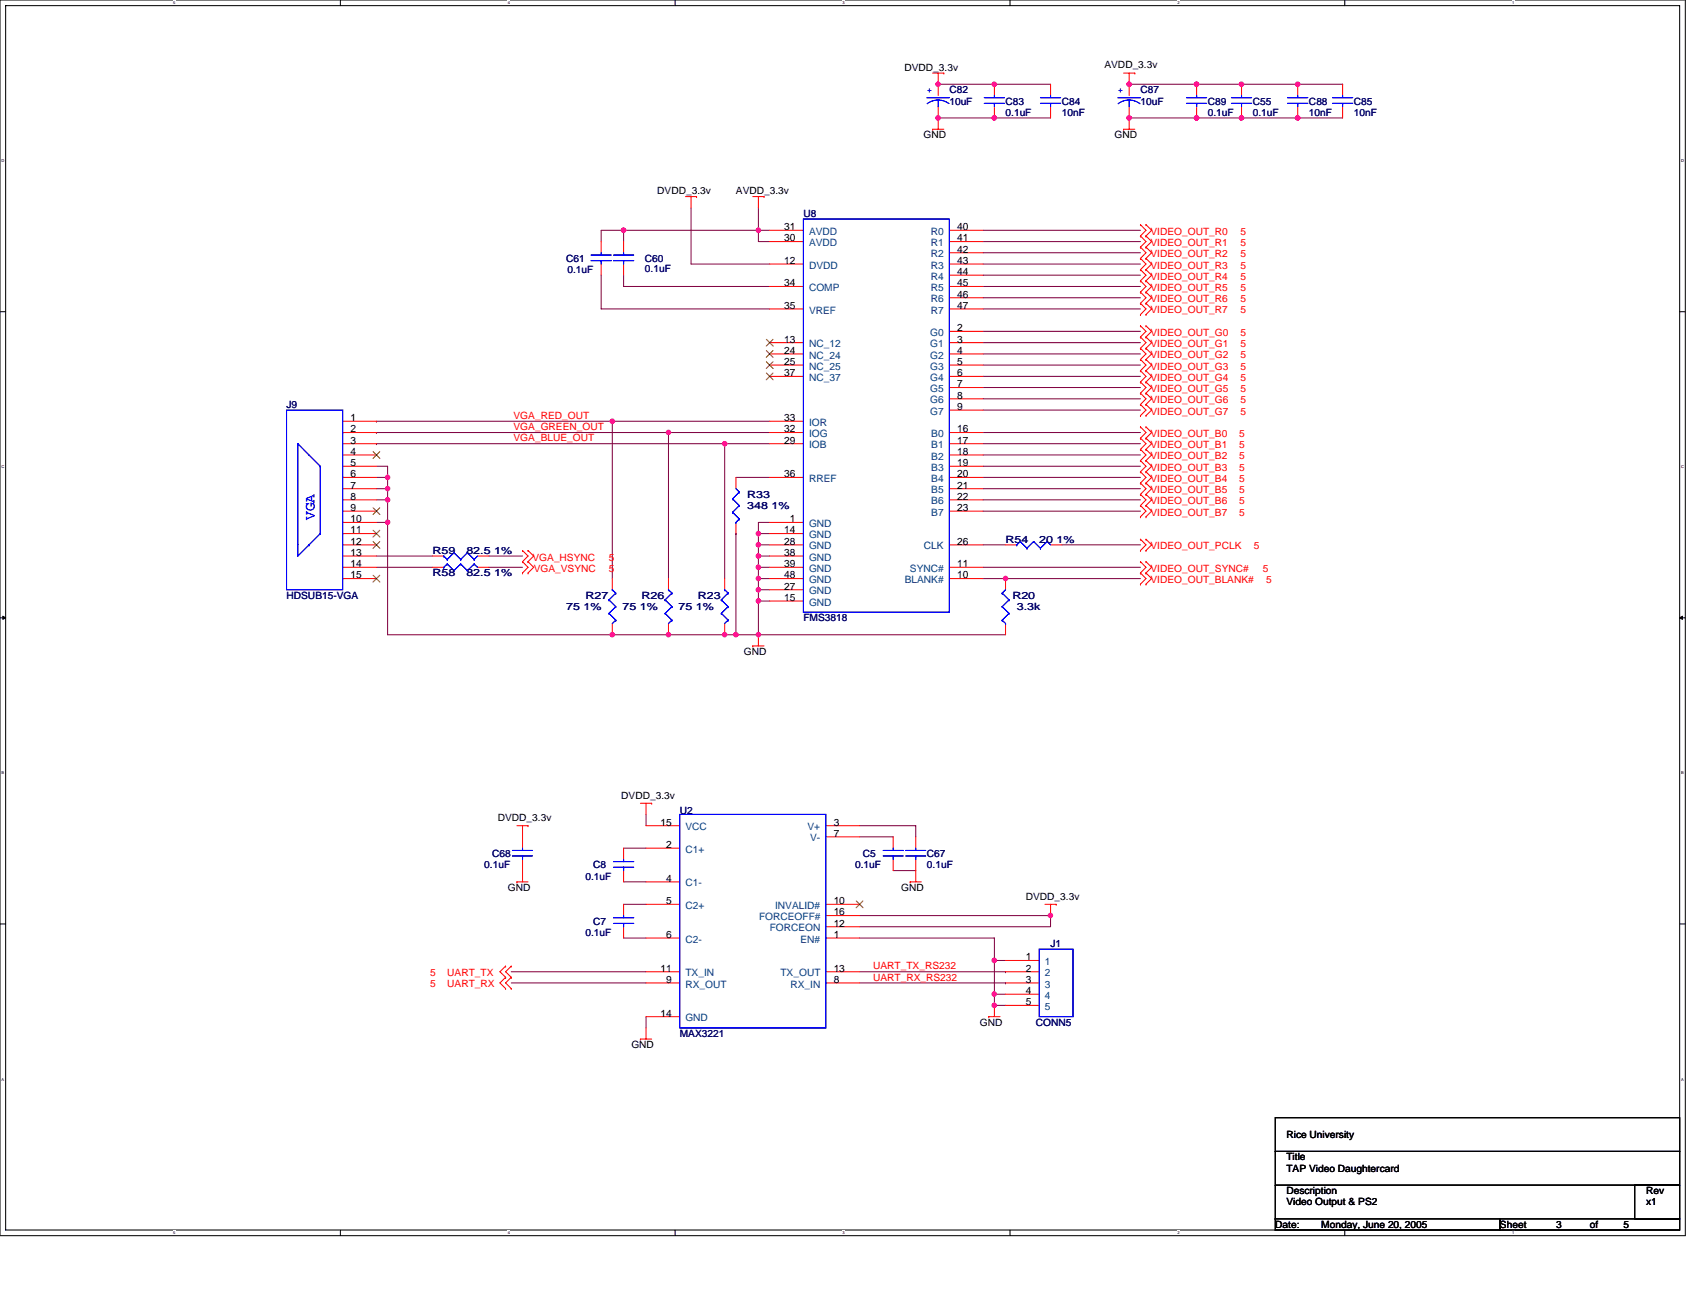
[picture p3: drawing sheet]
<svg xmlns="http://www.w3.org/2000/svg" width="279mm" height="216mm" viewBox="0 0 279 216" stroke-linecap="round" stroke-linejoin="round" font-family="sans-serif">
<path d="M0 0h278.1v204h-278.1zM.9 .9h276.3v202.1h-276.3z" fill="none" stroke="#000" stroke-width=".17"/>
<g fill="#fff">
<path d="M28.6 .1h.3v.7h-.3z"/>
<path d="M28.6 203.1h.3v.8h-.3z"/>
</g>
<path d="M56.2 0v.9M56.2 203v1" fill="none" stroke="#000" stroke-width=".17"/>
<g fill="#fff">
<path d="M83.8 .1h.4v.7h-.4z"/>
<path d="M83.8 203.1h.4v.8h-.4z"/>
</g>
<path d="M111.4 0v.9M111.4 203v1" fill="none" stroke="#000" stroke-width=".17"/>
<g fill="#fff">
<path d="M139 .1h.4v.7h-.4z"/>
<path d="M139 203.1h.4v.8h-.4z"/>
</g>
<path d="M166.7 0v.9M166.7 203v1" fill="none" stroke="#000" stroke-width=".17"/>
<g fill="#fff">
<path d="M194.3 .1h.4v.7h-.4z"/>
<path d="M194.3 203.1h.4v.8h-.4z"/>
</g>
<path d="M221.9 0v.9M221.9 203v1" fill="none" stroke="#000" stroke-width=".17"/>
<g fill="#fff">
<path d="M249.6 .1h.3v.7h-.3z"/>
<path d="M249.6 203.1h.3v.8h-.3z"/>
<path d="M.2 26.2h.5v.7h-.5z"/>
<path d="M277.4 26.2h.5v.7h-.5z"/>
<path d="M.2 76.7h.5v.7h-.5z"/>
<path d="M277.4 76.7h.5v.7h-.5z"/>
</g>
<path d="M0 51.5h.9M277.2 51.5h.9" fill="none" stroke="#000" stroke-width=".17"/>
<g fill="#fff">
<path d="M.2 127.2h.5v.8h-.5z"/>
<path d="M277.4 127.2h.5v.8h-.5z"/>
</g>
<path d="M0 102h.9M277.2 102h.9" fill="none" stroke="#000" stroke-width=".17"/>
<path d="M.5 101.7l.4 .3-.4 .2zM277.2 102l.5-.3v.5z" fill="#000" stroke="#000" stroke-width=".17"/>
<g fill="#fff">
<path d="M.2 177.8h.4v.7h-.4z"/>
<path d="M277.4 177.8h.4v.7h-.4z"/>
</g>
<path d="M0 152.5h.9M277.2 152.5h.9M210.5 184.5h66.7v5.6h-66.7zM210.5 190.1h66.7v5.5h-66.7zM210.5 195.6v5.6M269.8 195.6h7.4v5.6h-7.4zM210.5 201.2h37v1.8h-37zM210.5 201.2h.1M247.5 201.2h29.7v1.8h-29.7z" fill="none" stroke="#000" stroke-width=".17"/>
<g fill="none" stroke="#800040" stroke-width=".17">
<path d="M154.8 19.5h.1M154.8 13.9h18.6M154.8 19.5h18.6M164.1 13.9h.1M164.1 19.5h.1M186.4 13.9h.1M186.4 19.5h.1M186.4 13.9h35.2M186.4 19.5h35.2M197.5 19.5h.1M197.5 13.9h.1M204.9 19.5h.1"/>
<path d="M204.9 13.9h.1M214.2 19.5h.1M221.6 13.9h.1M102.9 38h-3.7v1.9M102.9 38v1.9M102.9 38h.1M102.9 38h22.3M114 34.3v9.3h13M125.2 38v1.9h1.8M125.2 38h.1M125.2 34.3v3.7h1.8M162.2 38h26"/>
<path d="M162.2 39.9h26M99.2 45.4v5.6h27.8M102.9 45.4v1.9h24.1M162.2 54.7h26M162.2 58.4h26M162.2 56.6h26M162.2 41.7h26M162.2 43.6h26M162.2 47.3h26M162.2 49.1h26M162.2 45.4h26M162.2 51h26"/>
<path d="M62.1 73.2h.1M62.1 69.5h.1M62.1 71.4h.1M62.1 77h1.9v1.8M62.1 78.8h1.9M62.1 71.4h64.9M62.1 73.2h57.5M62.1 69.5h38.9M64 78.8v26h37M64 78.8h.1M101 69.5h26M101 69.5h.1"/>
<path d="M101 69.5v26M110.3 71.4h.1M110.3 71.4v24.1M119.6 73.2h7.4M119.6 73.2v22.3M121.5 78.8h5.5M162.2 75.1h26M162.2 71.4h26M162.2 73.2h26M162.2 77h26M162.2 78.8h26M162.2 60.3h26"/>
<path d="M162.2 64h26M162.2 65.8h26M162.2 62.1h26M162.2 67.7h26M62.1 91.8h9.3M62.1 93.6h9.3M62.1 80.7h1.9M62.1 82.5h1.9M62.1 86.2h1.9M64 80.7h.1M64 86.2h.1M64 82.5h.1"/>
<path d="M80.7 91.8h5.5M80.7 93.6h5.5M121.5 88.1h.1M121.5 88.1v16.7M125.2 88.1h1.8M125.2 89.9h1.8M125.2 89.9h.1M125.2 91.8h.1M125.2 93.6h.1M125.2 93.6h1.8M125.2 95.5h.1M125.2 97.3h.1"/>
<path d="M125.2 97.3h1.8M125.2 99.2h.1M125.2 99.2v5.6M125.2 95.5v1.8M125.2 88.1h.1M125.2 91.8v1.8M125.2 88.1v3.7M125.2 93.6v1.9M125.2 97.3v1.9M125.2 91.8h1.8M125.2 95.5h1.8M125.2 99.2h1.8"/>
<path d="M127 86.2h-1.8v1.9M162.2 93.6h26M162.2 89.9h3.7M162.2 82.5h26M162.2 80.7h26M162.2 84.4h26M162.2 95.5h3.7M165.9 95.5h.1M165.9 95.5h22.3M175.2 89.9h13M101 104.8h20.5M101 104.8h.1"/>
<path d="M110.3 104.8h.1M121.5 104.8h3.7M125.2 104.8h.1M125.2 104.8h40.7M102.9 140h3.7M106.6 134.4v1.9M141.9 136.3h9.2v1.8M141.9 138.1h5.5M102.9 145.6h3.7M102.9 149.3h3.7M102.9 154.8h3.7M141.9 151.1h31.5"/>
<path d="M141.9 154.8h22.2v3.7M147.4 143.7h3.7M164.1 158.5h1.8M164.1 158.5h.1M164.1 158.5v5.6M173.4 151.1v1.9h-31.5M173.4 151.1h.1M84.4 160.4h22.2M84.4 162.2h22.2M106.6 167.8v1.9M141.9 160.4h24M141.9 162.2h24"/>
<path d="M164.1 164.1v1.8M164.1 164.1h.1M164.1 165.9h.1M164.1 164.1h1.8M164.1 165.9h1.8M165.9 160.4h.1M165.9 162.2h.1"/>
</g>
<g fill="#f0f" stroke="#f0f" stroke-width=".17">
<circle cx="125.2" cy="38" r=".37"/>
<circle cx="125.2" cy="89.9" r=".36"/>
<circle cx="125.2" cy="91.8" r=".36"/>
<circle cx="125.2" cy="93.6" r=".37"/>
<circle cx="125.2" cy="95.5" r=".36"/>
<circle cx="125.2" cy="97.3" r=".36"/>
<circle cx="125.2" cy="99.2" r=".36"/>
<circle cx="125.2" cy="104.8" r=".36"/>
<circle cx="165.9" cy="95.5" r=".36"/>
<circle cx="121.4" cy="104.8" r=".37"/>
<circle cx="102.9" cy="38" r=".38"/>
<circle cx="125.2" cy="88.1" r=".36"/>
<circle cx="110.3" cy="71.4" r=".36"/>
<circle cx="101" cy="69.5" r=".36"/>
<circle cx="101" cy="104.8" r=".36"/>
<circle cx="197.5" cy="13.9" r=".36"/>
<circle cx="186.3" cy="13.9" r=".37"/>
<circle cx="197.5" cy="19.5" r=".37"/>
<circle cx="186.3" cy="19.5" r=".38"/>
<circle cx="214.1" cy="19.5" r=".38"/>
<circle cx="204.9" cy="19.5" r=".38"/>
<circle cx="214.2" cy="13.9" r=".37"/>
<circle cx="204.9" cy="13.9" r=".37"/>
<circle cx="119.6" cy="73.2" r=".36"/>
<circle cx="119.6" cy="104.8" r=".36"/>
<circle cx="110.3" cy="104.8" r=".36"/>
<circle cx="64" cy="78.8" r=".36"/>
<circle cx="64" cy="80.6" r=".36"/>
<circle cx="64" cy="86.2" r=".36"/>
<circle cx="64" cy="82.5" r=".36"/>
<circle cx="164.1" cy="164.1" r=".36"/>
<circle cx="164.1" cy="158.5" r=".37"/>
<circle cx="173.4" cy="151.1" r=".36"/>
<circle cx="164.1" cy="165.9" r=".36"/>
<circle cx="164.1" cy="13.9" r=".36"/>
<circle cx="164.1" cy="19.5" r=".37"/>
<circle cx="154.8" cy="13.9" r=".36"/>
<circle cx="154.8" cy="19.5" r=".37"/>
</g>
<g fill="none" stroke="#f00" stroke-width=".17">
<path d="M153.9 12.1h1.9M154.8 12.1v3.7M154.8 17.6v3.7M155.8 12.1h.1M164.1 13.9v1.9M164.1 17.6v1.9M173.4 13.9v1.9M173.4 17.6v1.9M185.4 12.1h1.9M186.4 12.1v3.7M186.4 17.6v3.7M187.3 12.1h.1"/>
<path d="M197.5 13.9v1.9M197.5 17.6v1.9M204.9 13.9v1.9M204.9 17.6v1.9M214.2 13.9v1.9M214.2 17.6v1.9M221.6 13.9v1.9M221.6 17.6v1.9M99.2 39.9v1.8M102.9 39.9v1.8M113.1 32.4h1.9M114 32.4v1.9"/>
<path d="M115 32.4h.1M124.2 32.4h1.9M125.2 32.4v1.9M126.1 32.4h.1M127 39.9h5.6M127 38h5.6M153.9 21.3h.1M153.9 21.3h1.9M156.7 39.9h5.5M156.7 38h5.5M185.4 21.3h.1M185.4 21.3h1.9"/>
<path d="M188.2 37.1h.1M188.2 38.9h.1M188.2 37.1l.9 .9-.9 .9M188.2 38.9l.9 1-.9 .9M189.1 37.1h.1M189.1 38.9h.1M189.1 37.1l1 .9-1 .9M189.1 38.9l1 1-1 .9M99.2 43.6v1.8M102.9 43.6v1.8M127 56.6h5.6M127 58.4h5.6"/>
<path d="M127 43.6h5.6M127 47.3h5.6M127 51h5.6M156.7 54.7h5.5M156.7 56.6h5.5M156.7 58.4h5.5M156.7 43.6h5.5M156.7 47.3h5.5M156.7 51h5.5M156.7 41.7h5.5M156.7 45.4h5.5M156.7 49.1h5.5"/>
<path d="M188.2 40.8h.1M188.2 42.7h.1M188.2 44.5h.1M188.2 46.4h.1M188.2 48.2h.1M188.2 50.1h.1M188.2 51.9h.1M188.2 53.8h.1M188.2 55.6h.1M188.2 57.5h.1M188.2 59.3h.1M188.2 40.8l.9 .9-.9 1"/>
<path d="M188.2 42.7l.9 .9-.9 .9M188.2 44.5l.9 .9-.9 1M188.2 46.4l.9 .9-.9 .9M188.2 48.2l.9 .9-.9 1M188.2 50.1l.9 .9-.9 .9M188.2 53.8l.9 .9-.9 .9M188.2 55.6l.9 1-.9 .9M188.2 57.5l.9 .9-.9 .9M188.2 59.3l.9 1-.9 .9M189.1 40.8h.1M189.1 42.7h.1M189.1 44.5h.1"/>
<path d="M189.1 46.4h.1M189.1 48.2h.1M189.1 50.1h.1M189.1 51.9h.1M189.1 53.8h.1M189.1 55.6h.1M189.1 57.5h.1M189.1 59.3h.1M189.1 40.8l1 .9-1 1M189.1 42.7l1 .9-1 .9M189.1 44.5l1 .9-1 1M189.1 46.4l1 .9-1 .9"/>
<path d="M189.1 48.2l1 .9-1 1M189.1 50.1l1 .9-1 .9M189.1 53.8l1 .9-1 .9M189.1 55.6l1 1-1 .9M189.1 57.5l1 .9-1 .9M189.1 59.3l1 1-1 .9M56.6 71.4h5.5M56.6 73.2h5.5M56.6 75.1h5.5M56.6 77h5.5M56.6 78.8h5.5M56.6 69.5h5.5"/>
<path d="M121.5 78.8v1.9M127 60.3h5.6M127 62.1h5.6M127 71.4h5.6M127 73.2h5.6M127 78.8h5.6M127 69.5h5.6M156.7 60.3h5.5M156.7 62.1h5.5M156.7 64h5.5M156.7 65.8h5.5M156.7 67.7h5.5"/>
<path d="M156.7 71.4h5.5M156.7 73.2h5.5M156.7 75.1h5.5M156.7 77h5.5M156.7 78.8h5.5M188.2 61.2h.1M188.2 63.1h.1M188.2 64.9h.1M188.2 66.8h.1M188.2 68.6h.1M188.2 70.5h.1M188.2 72.3h.1"/>
<path d="M188.2 74.2h.1M188.2 76h.1M188.2 77.9h.1M188.2 79.7h.1M188.2 61.2l.9 .9-.9 1M188.2 63.1l.9 .9-.9 .9M188.2 64.9l.9 .9-.9 1M188.2 66.8l.9 .9-.9 .9M188.2 70.5l.9 .9-.9 .9M188.2 72.3l.9 .9-.9 1M188.2 74.2l.9 .9-.9 .9M188.2 76l.9 1-.9 .9"/>
<path d="M188.2 77.9l.9 .9-.9 .9M188.2 79.7l.9 1-.9 .9M189.1 61.2h.1M189.1 63.1h.1M189.1 64.9h.1M189.1 66.8h.1M189.1 68.6h.1M189.1 70.5h.1M189.1 72.3h.1M189.1 74.2h.1M189.1 76h.1M189.1 77.9h.1"/>
<path d="M189.1 79.7h.1M189.1 61.2l1 .9-1 1M189.1 63.1l1 .9-1 .9M189.1 64.9l1 .9-1 1M189.1 66.8l1 .9-1 .9M189.1 70.5l1 .9-1 .9M189.1 72.3l1 .9-1 1M189.1 74.2l1 .9-1 .9M189.1 76l1 1-1 .9M189.1 77.9l1 .9-1 .9M189.1 79.7l1 1-1 .9M56.6 91.8h5.5"/>
<path d="M56.6 86.2h5.5M56.6 95.5h5.5M56.6 93.6h5.5M56.6 88.1h5.5M56.6 80.7h5.5M56.6 82.5h5.5M56.6 84.4h5.5M56.6 89.9h5.5M71.4 91.8h1.8M71.4 93.6h1.8M78.8 91.8h1.9M78.8 93.6h1.9"/>
<path d="M86.2 90.9h.1M86.2 92.7h.1M86.2 94.6h.1M86.2 90.9l.9 .9-.9 .9M86.2 92.7l.9 .9-.9 1M87.1 90.9h.1M87.1 92.7h.1M87.1 94.6h.1M87.1 90.9l1 .9-1 .9M87.1 92.7l1 .9-1 1M101 95.5v1.8M110.3 95.5v1.8"/>
<path d="M119.6 95.5v1.8M121.5 86.2v1.9M127 91.8h5.6M127 86.2h5.6M127 95.5h5.6M127 93.6h5.6M127 88.1h5.6M127 99.2h5.6M127 89.9h5.6M127 97.3h5.6M156.7 95.5h5.5M156.7 93.6h5.5"/>
<path d="M156.7 80.7h5.5M156.7 82.5h5.5M156.7 84.4h5.5M156.7 89.9h5.5M165.9 95.5v1.8M165.9 89.9h1.9M173.4 89.9h1.8M188.2 81.6h.1M188.2 83.4h.1M188.2 85.3h.1M188.2 89h.1M188.2 90.9h.1"/>
<path d="M188.2 92.7h.1M188.2 94.6h.1M188.2 96.4h.1M188.2 81.6l.9 .9-.9 .9M188.2 83.4l.9 1-.9 .9M188.2 89l.9 .9-.9 1M188.2 92.7l.9 .9-.9 1M188.2 94.6l.9 .9-.9 .9M189.1 81.6h.1M189.1 83.4h.1M189.1 85.3h.1M189.1 89h.1"/>
<path d="M189.1 90.9h.1M189.1 92.7h.1M189.1 94.6h.1M189.1 96.4h.1M189.1 81.6l1 .9-1 .9M189.1 83.4l1 1-1 .9M189.1 89l1 .9-1 1M189.1 92.7l1 .9-1 1M189.1 94.6l1 .9-1 .9M101 102.9v1.9M110.3 102.9v1.9M119.6 102.9v1.9"/>
<path d="M124.2 106.6h.1M124.2 106.6h1.9M125.2 104.8v1.8M165.9 102.9v1.9M85.3 136.3h1.8M86.2 136.3v3.7M87.1 136.3h.1M102.9 140v1.9M105.7 132.6h1.8M106.6 132.6v1.8M106.6 136.3h5.6M106.6 140h5.6"/>
<path d="M107.5 132.6h.1M136.3 136.3h5.6M136.3 138.1h5.6M147.4 138.1v1.9M151.1 138.1v1.9M83.4 159.5h.1M83.4 159.5l-.9 .9 .9 .9M84.4 159.5h.1M84.4 159.5l-1 .9 1 .9M85.3 145.6h.1M85.3 145.6h1.8M86.2 141.9v3.7"/>
<path d="M102.9 143.7v1.9M102.9 149.3v1.8M102.9 153v1.8M106.6 145.6h5.6M106.6 149.3h5.6M106.6 154.8h5.6M136.3 149.3h5.6M136.3 154.8h5.6M136.3 153h5.6M136.3 151.1h5.6M147.4 141.9v1.8M150.2 145.6h.1"/>
<path d="M150.2 145.6h1.8M151.1 141.9v3.7M165.9 158.5h5.6M172.4 149.3h1.9M173.4 149.3v1.8M174.3 149.3h.1M83.4 161.3h.1M83.4 163.2h.1M83.4 161.3l-.9 .9 .9 1M84.4 161.3h.1M84.4 163.2h.1M84.4 161.3l-1 .9 1 1"/>
<path d="M105.7 171.5h.1M105.7 171.5h1.8M106.6 169.7v1.8M106.6 167.8h5.6M106.6 162.2h5.6M106.6 160.4h5.6M136.3 162.2h5.6M136.3 160.4h5.6M163.2 167.8h.1M163.2 167.8h1.8M164.1 165.9v1.9M165.9 162.2h5.6"/>
<path d="M165.9 160.4h5.6M165.9 164.1h5.6M165.9 165.9h5.6"/>
</g>
<g fill="none" stroke="#804000" stroke-width=".17">
<path d="M126.5 56l1.1 1.1M126.5 57.9l1.1 1.1M126.5 59.7l1.1 1.1M127.6 56l-1.2 1.1M127.6 57.9l-1.2 1.1M127.6 59.7l-1.2 1.1M61.6 74.5l1.1 1.2M62.7 74.5l-1.1 1.2M126.5 61.6l1.1 1.1M127.6 61.6l-1.2 1.1M61.6 83.8l1.1 1.1M61.6 87.5l1.1 1.1"/>
<path d="M61.6 89.4l1.1 1.1M61.6 95l1.1 1.1M62.7 83.8l-1.1 1.1M62.7 87.5l-1.1 1.1M62.7 89.4l-1.1 1.1M62.7 95l-1.1 1.1M141.3 148.7l1.1 1.1M142.4 148.7l-1.1 1.1"/>
</g>
<g fill="none" stroke="#00f" stroke-width=".17">
<path d="M153 16.1h3.7M154.8 16.5v1.1M156.6 17.1a2.98 2.98 0 0 0-3.6 0M162.4 17.1h3.4M162.4 16.1h3.4M164.1 15.8v.3M164.1 17.1h.1M164.1 17.1v.5M171.7 17.1h3.3M171.7 16.1h3.3M173.4 15.8v.3M173.4 17.1h.1"/>
<path d="M173.4 17.1v.5M184.5 16.1h3.7M184.5 17.1a2.94 2.94 0 0 1 3.6 0M186.4 16.5v1.1M195.8 17.1h3.3M195.8 16.1h3.3M197.5 15.8v.3M197.5 17.1h.1M197.5 17.1v.5M203.2 17.1h3.4M203.2 16.1h3.4M204.9 15.8v.3"/>
<path d="M204.9 17.1h.1M204.9 17.1v.5M212.5 17.1h3.3M212.5 16.1h3.3M214.2 15.8v.3M214.2 17.1h.1M214.2 17.1v.5M219.9 17.1h3.3M219.9 16.1h3.3M221.6 15.8v.3M221.6 17.1h.1M221.6 17.1v.5"/>
<path d="M132.6 36.2h24.1v64.8h-24.1zM97.5 43h3.4M97.5 42.1h3.4M99.2 41.7v.4M99.2 43h.1M99.2 43v.6M101.2 43h3.4M101.2 42.1h3.4M102.9 41.7v.4M102.9 43h.1M102.9 43v.6M47.3 67.7h9.3v29.6h-9.3z"/>
<path d="M49.1 73.2h.1M49.1 73.2v18.6l3.8-3.7M49.1 73.2l3.8 3.8M52.9 77v11.1M52.9 77h.1M51 89.9h.1M52.9 88.1h.1M73.2 91.8h.1M73.2 93.6h.1M73.2 91.8l.6 .6M73.8 92.4h.1M73.8 93.1h.1"/>
<path d="M73.8 93.1l1.1 1.1M73.8 93.1l-.6 .5M74.9 91.2h.1M74.9 94.2h.1M74.9 91.2l1.1 1.2M74.9 91.2l-1.1 1.2M76 92.4h.1M76 93.1h.1M76 93.1l1.1 1.1M76 93.1l-1.1 1.1M77.1 91.2h.1M77.1 94.2h.1"/>
<path d="M77.1 91.2l1.2 1.2M77.1 91.2l-1.1 1.2M78.3 92.4h.1M78.3 93.1h.1M78.3 93.1l.5 .5M78.3 93.1l-1.2 1.1M78.8 91.8l-.5 .6M100.5 99h.1M100.5 99l1.1 1.1M101 97.3h.1M101 97.3l.6 .6M101.6 97.9h.1"/>
<path d="M101.6 97.9l-1.1 1.1M109.8 99h.1M109.8 99l1.1 1.1M110.3 97.3h.1M110.3 97.3l.6 .6M110.9 97.9h.1M110.9 97.9l-1.1 1.1M119 99h.1M119 99l1.2 1.1M119.6 97.3h.1M119.6 97.3l.6 .6M120.2 97.9h.1"/>
<path d="M120.2 97.9l-1.2 1.1M120.9 82.3h.1M120.9 84.6h.1M120.9 82.3l1.1 1.1M120.9 84.6l1.1 1.1M121.5 86.2h.1M121.5 80.7l.5 .5M122 81.2h.1M122 83.4h.1M122 85.7h.1M122 81.2l-1.1 1.1M122 83.4l-1.1 1.2"/>
<path d="M122 85.7l-.5 .5M165.4 97.9h.1M165.4 97.9l1.1 1.1M165.9 97.3l-.5 .6M166.5 99h.1M166.5 99l-1.1 1.1M167.8 89.9h.1M168.4 89.4h.1M168.4 89.4l1.1 1.1M168.4 89.4l-.6 .5M169.5 90.5h.1M170.6 89.4h.1"/>
<path d="M170.6 89.4l1.1 1.1M170.6 89.4l-1.1 1.1M171.7 90.5h.1M172.8 89.4h.1M172.8 89.4l.6 .5M172.8 89.4l-1.1 1.1M100.5 101.2h.1M100.5 101.2l1.1 1.2M101.6 102.4h.1M101.6 100.1h.1M101.6 102.4l-.6 .5M101.6 100.1l-1.1 1.1"/>
<path d="M109.8 101.2h.1M109.8 101.2l1.1 1.2M110.9 102.4h.1M110.9 100.1h.1M110.9 102.4l-.6 .5M110.9 100.1l-1.1 1.1M119 101.2h.1M119 101.2l1.2 1.2M120.2 102.4h.1M120.2 100.1h.1M120.2 102.4l-.6 .5M120.2 100.1l-1.2 1.1"/>
<path d="M165.4 100.1h.1M165.4 102.4h.1M165.4 100.1l1.1 1.1M165.4 102.4l.5 .5M165.9 102.9h.1M166.5 101.2h.1M166.5 101.2l-1.1 1.2M86.2 140v.4M112.2 134.4h24.1v35.3h-24.1zM147.4 140v.4M151.1 140v.4M84.6 141.3h3.3"/>
<path d="M84.6 140.4h3.3M86.2 141.3h.1M86.2 141.3v.6M101.2 152.4h3.4M101.2 151.5h3.4M101.2 143.2h3.4M101.2 142.2h3.4M102.9 151.1v.4M102.9 152.4h.1M102.9 141.9v.3M102.9 143.2h.1M102.9 143.2v.5"/>
<path d="M102.9 152.4v.6M145.8 141.3h3.3M145.8 140.4h3.3M147.4 141.3h.1M147.4 141.3v.6M149.5 141.3h3.3M149.5 140.4h3.3M151.1 141.3h.1M151.1 141.3v.6M171.5 156.7h5.6v11.1h-5.6z"/>
</g>
<text font-size="2.4" fill="#00f" x="51.9" y="85.9" transform="rotate(-90 51.9 85.9)">VGA</text>
<g font-size="1.7">
<text x="149.3" y="11.7">DVDD_3.3v</text>
<text x="182.3" y="11.3">AVDD_3.3v</text>
<text x="152.4" y="22.8">GND</text>
<text x="183.9" y="22.8">GND</text>
<text x="108.5" y="32.1">DVDD_3.3v</text>
<text x="121.5" y="32.1">AVDD_3.3v</text>
<text x="129.4" y="39.9">30</text>
<text x="129.4" y="38">31</text>
<text x="158" y="38">40</text>
<text x="158" y="39.9">41</text>
<text x="158" y="41.7">42</text>
<text x="129.4" y="43.6">12</text>
<text x="129.4" y="47.3">34</text>
<text x="158" y="43.6">43</text>
<text x="158" y="45.4">44</text>
<text x="158" y="47.3">45</text>
<text x="129.4" y="51">35</text>
<text x="158" y="49.1">46</text>
<text x="158" y="51">47</text>
<text x="129.4" y="56.5">13</text>
<text x="129.4" y="58.4">24</text>
<text x="158" y="54.7">2</text>
<text x="158" y="56.5">3</text>
<text x="158" y="58.4">4</text>
<text x="129.4" y="60.2">25</text>
<text x="129.4" y="62.1">37</text>
<text x="158" y="60.2">5</text>
<text x="158" y="62.1">6</text>
<text x="158" y="63.9">7</text>
<text x="158" y="65.8">8</text>
<text x="57.8" y="69.5">1</text>
<text x="57.8" y="71.4">2</text>
<text x="129.4" y="71.4">32</text>
<text x="129.4" y="69.5">33</text>
<text x="158" y="67.7">9</text>
<text x="158" y="71.4">16</text>
<text x="57.8" y="73.2">3</text>
<text x="57.8" y="75.1">4</text>
<text x="57.8" y="76.9">5</text>
<text x="129.4" y="73.2">29</text>
<text x="158" y="73.2">17</text>
<text x="158" y="75.1">18</text>
<text x="158" y="76.9">19</text>
<text x="57.8" y="78.8">6</text>
<text x="57.8" y="80.6">7</text>
<text x="57.8" y="82.5">8</text>
<text x="129.4" y="78.8">36</text>
<text x="158" y="78.8">20</text>
<text x="158" y="80.6">21</text>
<text x="158" y="82.5">22</text>
<text x="57.8" y="84.3">9</text>
<text x="57.8" y="86.2">10</text>
<text x="57.8" y="88.1">11</text>
<text x="57.8" y="89.9">12</text>
<text x="129.4" y="88.1">14</text>
<text x="129.4" y="89.9">28</text>
<text x="130.4" y="86.2">1</text>
<text x="158" y="84.3">23</text>
<text x="158" y="89.9">26</text>
<text x="57.8" y="91.8">13</text>
<text x="57.8" y="93.6">14</text>
<text x="57.8" y="95.5">15</text>
<text x="129.4" y="91.8">38</text>
<text x="129.4" y="93.6">39</text>
<text x="129.4" y="95.5">48</text>
<text x="158" y="95.5">10</text>
<text x="158" y="93.6">11</text>
<text x="129.4" y="99.2">15</text>
<text x="129.4" y="97.3">27</text>
<text x="122.7" y="108.1">GND</text>
<text x="102.5" y="131.8">DVDD_3.3v</text>
<text x="82.1" y="135.6">DVDD_3.3v</text>
<text x="109" y="136.3">15</text>
<text x="137.6" y="136.3">3</text>
<text x="110" y="140">2</text>
<text x="137.6" y="138.1">7</text>
<text x="83.8" y="147">GND</text>
<text x="110" y="145.5">4</text>
<text x="110" y="149.2">5</text>
<text x="137.6" y="149.2">10</text>
<text x="148.7" y="147">GND</text>
<text x="169.3" y="148.5">DVDD_3.3v</text>
<text x="110" y="154.8">6</text>
<text x="137.6" y="151.1">16</text>
<text x="137.6" y="153">12</text>
<text x="137.6" y="154.8">1</text>
<text x="109" y="160.4">11</text>
<text x="137.6" y="160.4">13</text>
<text x="169.3" y="158.5">1</text>
<text x="169.3" y="160.4">2</text>
<text x="109" y="167.8">14</text>
<text x="110" y="162.2">9</text>
<text x="137.6" y="162.2">8</text>
<text x="169.3" y="162.2">3</text>
<text x="169.3" y="164.1">4</text>
<text x="169.3" y="165.9">5</text>
<text x="104.2" y="173">GND</text>
<text x="161.7" y="169.3">GND</text>
<text x="212.3" y="191.5">Title</text>
<text x="212.3" y="187.8">Rice University</text>
<text x="212.3" y="197.1">Description</text>
<text x="212.3" y="193.4">TAP Video Daughtercard</text>
<text x="271.7" y="197.1">Rev</text>
<text x="210.5" y="202.7">Date:</text>
<text x="212.3" y="199">Video Output &amp; PS2</text>
<text x="218.1" y="202.7">Monday, June 20, 2005</text>
<text x="247.5" y="202.7">Sheet</text>
<text x="256.8" y="202.7">3</text>
<text x="262.4" y="202.7">of</text>
<text x="267.9" y="202.7">5</text>
<text x="271.7" y="199">x1</text>
</g>
<g font-size="1.7" fill="#00f">
<text x="153" y="15.4">+</text>
<text x="184.5" y="15.4">+</text>
</g>
<g font-size="1.7" fill="#000080">
<text x="156.7" y="15.4">C82</text>
<text x="156.7" y="17.3">10uF</text>
<text x="165.9" y="17.3">C83</text>
<text x="175.2" y="17.3">C84</text>
<text x="188.2" y="15.4">C87</text>
<text x="188.2" y="17.3">10uF</text>
<text x="199.3" y="17.3">C89</text>
<text x="206.8" y="17.3">C55</text>
<text x="216" y="17.3">C88</text>
<text x="223.4" y="17.3">C85</text>
<text x="165.9" y="19.1">0.1uF</text>
<text x="175.2" y="19.1">10nF</text>
<text x="199.3" y="19.1">0.1uF</text>
<text x="206.8" y="19.1">0.1uF</text>
<text x="216" y="19.1">10nF</text>
<text x="223.4" y="19.1">10nF</text>
<text x="132.6" y="35.8">U8</text>
<text x="93.5" y="43.2">C61</text>
<text x="93.6" y="45.1">0.1uF</text>
<text x="106.4" y="43.2">C60</text>
<text x="106.4" y="44.9">0.1uF</text>
<text x="47.3" y="67.3">J9</text>
<text x="123.3" y="82.1">R33</text>
<text x="123.3" y="84">348 1%</text>
<text x="165.9" y="89.6">R54</text>
<text x="171.5" y="89.6">20 1%</text>
<text x="71.4" y="91.4">R59</text>
<text x="71.4" y="95.1">R58</text>
<text x="77" y="91.4">82.5 1%</text>
<text x="77" y="95.1">82.5 1%</text>
<text x="47.3" y="98.8">HDSUB15-VGA</text>
<text x="93.5" y="100.7">75 1%</text>
<text x="96.6" y="98.8">R27</text>
<text x="102.7" y="100.7">75 1%</text>
<text x="105.9" y="98.8">R26</text>
<text x="112" y="100.7">75 1%</text>
<text x="115.1" y="98.8">R23</text>
<text x="167.1" y="98.8">R20</text>
<text x="167.8" y="100.7">3.3k</text>
<text x="132.6" y="102.5">FMS3818</text>
<text x="112.2" y="134.4">U2</text>
<text x="79.9" y="143.3">0.1uF</text>
<text x="81.2" y="141.5">C68</text>
<text x="97.9" y="143.3">C8</text>
<text x="141.1" y="143.3">0.1uF</text>
<text x="142.4" y="141.5">C5</text>
<text x="153" y="141.5">C67</text>
<text x="153" y="143.3">0.1uF</text>
<text x="96.6" y="145.2">0.1uF</text>
<text x="96.6" y="154.5">0.1uF</text>
<text x="97.9" y="152.6">C7</text>
<text x="173.4" y="156.3">J1</text>
<text x="112.2" y="171.2">MAX3221</text>
<text x="171" y="169.3">CONN5</text>
</g>
<g font-size="1.7" fill="#004080">
<text x="133.5" y="40.6">AVDD</text>
<text x="133.5" y="38.8">AVDD</text>
<text x="153.6" y="38.8">R0</text>
<text x="153.6" y="40.6">R1</text>
<text x="133.5" y="44.3">DVDD</text>
<text x="153.6" y="42.5">R2</text>
<text x="153.6" y="44.3">R3</text>
<text x="153.6" y="46.2">R4</text>
<text x="133.5" y="48">COMP</text>
<text x="133.5" y="51.8">VREF</text>
<text x="153.6" y="48">R5</text>
<text x="153.6" y="49.9">R6</text>
<text x="153.6" y="51.8">R7</text>
<text x="133.5" y="57.3">NC_12</text>
<text x="133.5" y="59.2">NC_24</text>
<text x="153.5" y="55.5">G0</text>
<text x="153.5" y="57.3">G1</text>
<text x="153.5" y="59.2">G2</text>
<text x="133.5" y="61">NC_25</text>
<text x="133.5" y="62.9">NC_37</text>
<text x="153.5" y="61">G3</text>
<text x="153.5" y="62.9">G4</text>
<text x="153.5" y="64.7">G5</text>
<text x="133.5" y="70.3">IOR</text>
<text x="153.5" y="66.6">G6</text>
<text x="153.5" y="68.5">G7</text>
<text x="133.5" y="74">IOB</text>
<text x="133.5" y="72.2">IOG</text>
<text x="153.7" y="72.2">B0</text>
<text x="153.7" y="74">B1</text>
<text x="153.7" y="75.9">B2</text>
<text x="153.7" y="77.7">B3</text>
<text x="133.5" y="79.6">RREF</text>
<text x="153.7" y="79.6">B4</text>
<text x="153.7" y="81.4">B5</text>
<text x="153.7" y="83.3">B6</text>
<text x="133.5" y="87">GND</text>
<text x="133.5" y="88.8">GND</text>
<text x="153.7" y="85.1">B7</text>
<text x="133.5" y="90.7">GND</text>
<text x="133.5" y="92.5">GND</text>
<text x="133.5" y="94.4">GND</text>
<text x="150.2" y="94.4">SYNC#</text>
<text x="152.5" y="90.7">CLK</text>
<text x="133.5" y="100">GND</text>
<text x="133.5" y="98.1">GND</text>
<text x="133.5" y="96.3">GND</text>
<text x="149.3" y="96.3">BLANK#</text>
<text x="113.1" y="137.1">VCC</text>
<text x="133.3" y="137.1">V+</text>
<text x="113.1" y="140.8">C1+</text>
<text x="133.7" y="138.9">V-</text>
<text x="113.1" y="146.3">C1-</text>
<text x="113.1" y="150">C2+</text>
<text x="113.1" y="155.6">C2-</text>
<text x="125.3" y="151.9">FORCEOFF#</text>
<text x="127" y="153.7">FORCEON</text>
<text x="127.9" y="150">INVALID#</text>
<text x="132.1" y="155.6">EN#</text>
<text x="113.1" y="161.2">TX_IN</text>
<text x="128.8" y="161.2">TX_OUT</text>
<text x="172.4" y="159.3">1</text>
<text x="172.4" y="161.2">2</text>
<text x="113.1" y="163">RX_OUT</text>
<text x="130.5" y="163">RX_IN</text>
<text x="172.4" y="163">3</text>
<text x="172.4" y="164.9">4</text>
<text x="172.4" y="166.7">5</text>
<text x="113.1" y="168.6">GND</text>
</g>
<g font-size="1.7" fill="#f00">
<text x="189.9" y="38.8">VIDEO_OUT_R0</text>
<text x="189.9" y="40.6">VIDEO_OUT_R1</text>
<text x="204.7" y="38.8">5</text>
<text x="204.7" y="40.6">5</text>
<text x="189.9" y="42.5">VIDEO_OUT_R2</text>
<text x="189.9" y="44.3">VIDEO_OUT_R3</text>
<text x="189.9" y="46.2">VIDEO_OUT_R4</text>
<text x="204.7" y="42.5">5</text>
<text x="204.7" y="44.3">5</text>
<text x="204.7" y="46.2">5</text>
<text x="189.9" y="48">VIDEO_OUT_R5</text>
<text x="189.9" y="49.9">VIDEO_OUT_R6</text>
<text x="189.9" y="51.7">VIDEO_OUT_R7</text>
<text x="204.7" y="48">5</text>
<text x="204.7" y="49.9">5</text>
<text x="204.7" y="51.7">5</text>
<text x="189.9" y="55.4">VIDEO_OUT_G0</text>
<text x="189.9" y="57.3">VIDEO_OUT_G1</text>
<text x="189.9" y="59.2">VIDEO_OUT_G2</text>
<text x="204.7" y="55.4">5</text>
<text x="204.7" y="57.3">5</text>
<text x="204.7" y="59.2">5</text>
<text x="189.9" y="61">VIDEO_OUT_G3</text>
<text x="189.9" y="62.9">VIDEO_OUT_G4</text>
<text x="189.9" y="64.7">VIDEO_OUT_G5</text>
<text x="204.7" y="61">5</text>
<text x="204.7" y="62.9">5</text>
<text x="204.7" y="64.7">5</text>
<text x="84.8" y="69.2">VGA_RED_OUT</text>
<text x="84.8" y="71">VGA_GREEN_OUT</text>
<text x="189.9" y="66.6">VIDEO_OUT_G6</text>
<text x="189.9" y="68.4">VIDEO_OUT_G7</text>
<text x="204.7" y="66.6">5</text>
<text x="204.7" y="68.4">5</text>
<text x="84.8" y="72.9">VGA_BLUE_OUT</text>
<text x="189.9" y="72.1">VIDEO_OUT_B0</text>
<text x="189.9" y="74">VIDEO_OUT_B1</text>
<text x="189.9" y="75.8">VIDEO_OUT_B2</text>
<text x="189.9" y="77.7">VIDEO_OUT_B3</text>
<text x="204.5" y="72.1">5</text>
<text x="204.5" y="74">5</text>
<text x="204.5" y="75.8">5</text>
<text x="204.5" y="77.7">5</text>
<text x="189.9" y="79.5">VIDEO_OUT_B4</text>
<text x="189.9" y="81.4">VIDEO_OUT_B5</text>
<text x="189.9" y="83.2">VIDEO_OUT_B6</text>
<text x="204.5" y="79.5">5</text>
<text x="204.5" y="81.4">5</text>
<text x="204.5" y="83.2">5</text>
<text x="189.9" y="85.1">VIDEO_OUT_B7</text>
<text x="204.5" y="85.1">5</text>
<text x="87.9" y="92.5">VGA_HSYNC</text>
<text x="88.1" y="94.4">VGA_VSYNC</text>
<text x="100.5" y="92.5">5</text>
<text x="100.5" y="94.4">5</text>
<text x="189.9" y="90.7">VIDEO_OUT_PCLK</text>
<text x="189.9" y="94.4">VIDEO_OUT_SYNC#</text>
<text x="206.9" y="90.7">5</text>
<text x="208.4" y="94.4">5</text>
<text x="189.9" y="96.2">VIDEO_OUT_BLANK#</text>
<text x="209" y="96.2">5</text>
<text x="71" y="161.1">5</text>
<text x="73.8" y="161.1">UART_TX</text>
<text x="144.1" y="160">UART_TX_RS232</text>
<text x="144.1" y="161.9">UART_RX_RS232</text>
<text x="71" y="163">5</text>
<text x="73.8" y="163">UART_RX</text>
</g>
<g font-size=".7">
<text x="28.6" y=".7">5</text>
<text x="83.8" y=".7">4</text>
<text x="139" y=".7">3</text>
<text x="194.3" y=".7">2</text>
<text x="249.6" y=".7">1</text>
<text x=".2" y="26.8">D</text>
<text x="277.4" y="26.8">D</text>
<text x=".2" y="77.3">C</text>
<text x="277.4" y="77.3">C</text>
<text x=".2" y="127.8">B</text>
<text x="277.4" y="127.8">B</text>
<text x=".2" y="178.4">A</text>
<text x="277.4" y="178.4">A</text>
<text x="28.6" y="203.7">5</text>
<text x="83.8" y="203.7">4</text>
<text x="139" y="203.7">3</text>
<text x="194.3" y="203.7">2</text>
<text x="249.6" y="203.7">1</text>
</g>
</svg>
